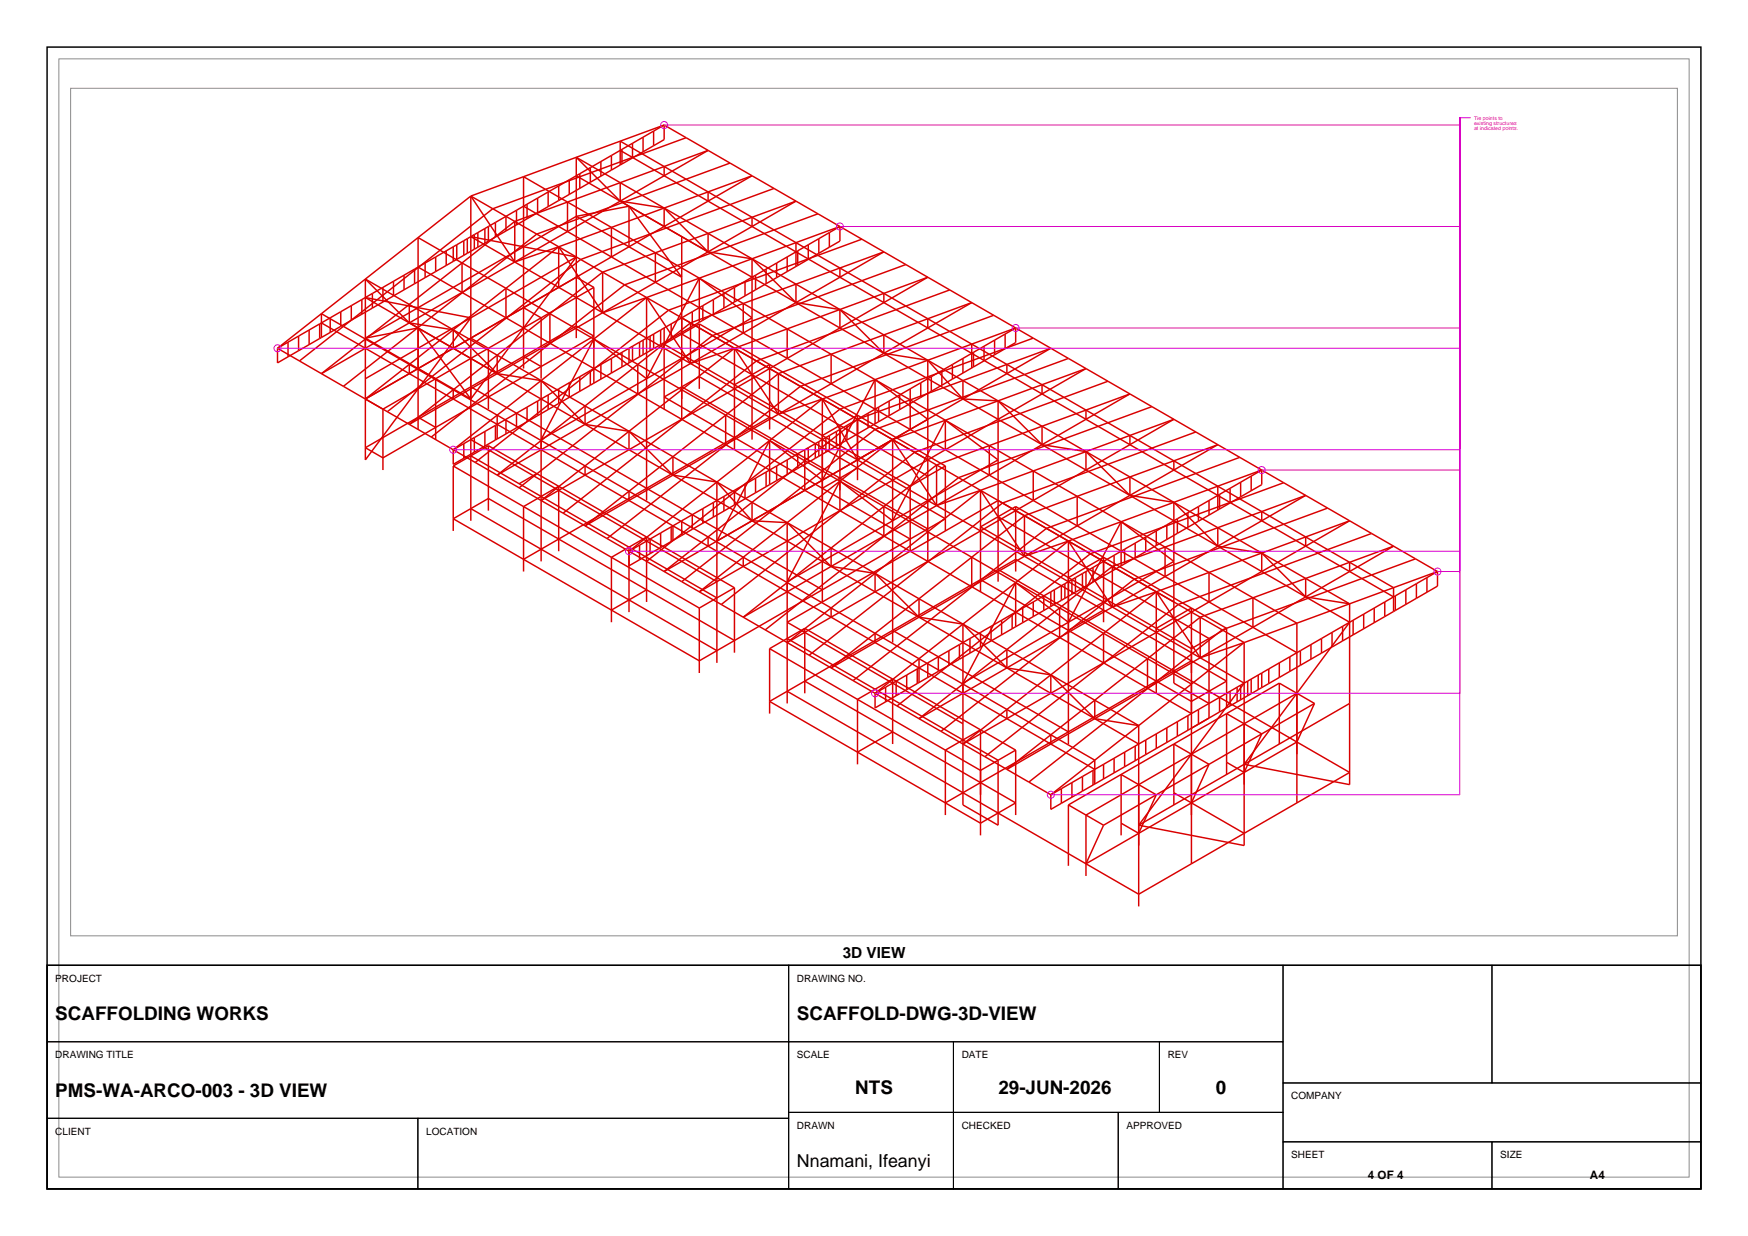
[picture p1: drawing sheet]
<svg xmlns="http://www.w3.org/2000/svg" width="297mm" height="210mm" viewBox="0 0 297 210" stroke-linecap="round" stroke-linejoin="round" font-family="sans-serif">
<path d="M8 8h281v194h-281zM8 164h281v38h-281z" fill="none" stroke="#000" stroke-width=".25"/>
<path d="M10 10h277v190h-277zM12 15h273v144h-273z" fill="none" stroke="#8c8c8c" stroke-width=".17"/>
<g fill="none" stroke="#d90000" stroke-width=".25">
<path d="M80 33.3v55.2M80 33.3l14.9 8.6M80 33.3l-17.9 14.1M80 33.3l7.5 11.2M80.6 39.9l-1.2 .7M80.6 39.9v2.4M81.2 39.5l-.6 .4M81.2 39.5v2.5M82.4 38.8l-1.2 .7M82.4 38.8v2.5M83 38.5v2.5M83 38.5l-.6 .3"/>
<path d="M84.2 37.8l-1.2 .7M84.2 37.8v2.5M86 36.8v2.4M86 36.8l-1.8 1M87.5 37.6v6.9M87.5 37.6l-9 7.1M87.8 35.7v2.5M89 35l-3 1.8M89 35l71.6 41.4M89.6 34.7l-.6 .3M89.6 37.2l-5.4 3.1M89.6 34.7v2.5"/>
<path d="M91.3 33.7v2.4M93.1 32.6v2.5M94.9 31.6l-5.3 3.1M94.9 31.6v2.5M96.4 34.3v5M96.7 30.6l-1.8 1M96.7 30.6v2.4M96.7 33l-7.1 4.2M97.9 26.7v30.7M97.9 26.7l-17.9 6.6M97.9 26.7l86.6 50M97.9 26.7l7.5 7.5"/>
<path d="M97.9 29.9l79.2 45.7M97.9 29.9l-1.2 .7M97.9 36.8l-8.9 5.1M98.5 32l-1.8 1M98.5 29.5v2.5M100.3 28.5v2.5M100.3 31l-1.8 1M102.1 29.9l-1.8 1.1M102.1 27.4v2.5M103.9 38.6v5.1M103.9 26.4l-6 3.5M103.9 26.4v2.5"/>
<path d="M103.9 28.9l-1.8 1M105.4 31l-17.9 6.6M105.4 31l14.9-5.4-14.9 8.6M105.4 31v3.2M105.4 28v-4l7.4 4.3M105.4 34.2l-17.9 10.3M105.4 25.6l94 54.3M105.4 28l-1.5 .9M105.4 34.2l7.4 1.1M105.7 25.4l-1.8 1M105.7 25.4v2.5M105.7 27.9l-.3 .1"/>
<path d="M106.9 35v6.9M106.9 35l8.9 12.1-17.9-10.3M106.9 35l-9 1.8M107.5 24.3v2.5M109.3 25.8l-3.6 2.1M109.3 23.3v2.5M111.1 22.3v2.5M111.1 24.8l-1.8 1M112.8 35.3v3.2M112.8 35.3l-17.9 6.6M112.8 35.3l15-5.4-15 8.6M112.8 35.3l7.5 7.5"/>
<path d="M112.8 28.3v1.6M112.8 28.3l94.1 54.3M112.8 21.2l-7.1 4.2M112.8 21.2v2.5l-1.7 1.1M112.8 21.2l22.4 13M112.8 21.2l-14.9 5.5M112.8 38.5l-23.8 13.8 2.9 1.7M116.6 23.4l-32.9 12.1-32.8 25.8M120.3 39.7l-17.9 6.5M120.3 39.7v3.1M120.3 32.6v1.6M124 27.7l-32.8 12.1-32.9 25.8"/>
<path d="M127.8 36.9v1.6M131.5 32l-32.8 12.1-32.9 25.8M135.2 34.2l90.4 52.1M135.2 34.2l-14.9 5.5M135.2 34.2l-14.9 8.6M139 36.3l-32.9 12.1-32.8 25.9M140.9 39.5v2.5M142.7 38.5l-9 5.2M142.7 38.5v2.5l-3.6 2M142.7 38.5l-23.9 8.8M47.1 59.2l26.2 15.1M48.9 58.1v2.5"/>
<path d="M50.7 57.1v2.5M52.5 58.6l-5.4 3.1v-2.5M52.5 56.1v2.5M54.3 55l-7.2 4.2M54.3 57.5l-1.8 1.1M54.3 55v2.5M54.6 54.9l-.3 .1M54.6 57.3v-4l131.4 75.9v4M54.6 54.9l44.8 25.8M54.6 57.3l-.3 .2M56.1 56.5l-1.5 .8M56.1 54v2.5"/>
<path d="M57.9 53l-3.3 1.9M57.9 53v2.4M59.7 51.9l-1.8 1.1M59.7 51.9v2.5M61.5 50.9l-1.8 1M61.5 50.9v2.5M62.1 50.6l131.4 75.8M62.1 57.4l17.9 10.4M62.1 57.4l8.9-1.7 9 12.1M62.1 50.6l17.9 3.4M62.1 50.6l-.6 .3M62.1 47.4v30.7l17.9-24.1"/>
<path d="M62.1 47.4l71.6 41.4M62.1 47.4l-15 11.8M62.1 47.4l7.4 7.5M63.3 49.9l-1.2 .7M63.3 52.3l-7.2 4.2M63.3 49.9v2.4M65.1 48.8v2.5M66.9 50.3l-3.6 2M66.9 47.8v2.5M68.6 46.8v2.4M69.5 54.9l7.5 1.1M69.5 51.7v3.2"/>
<path d="M70.4 48.2l-3.5 2.1M70.4 45.7v2.5M71 45.4l65.7 37.9M71 45.4l-7.7 4.5M72.2 44.7l-1.2 .7M72.2 47.2l-1.8 1M72.2 44.7v2.5M74 43.7v2.4M75.8 42.6v2.5M77 41.9v2.5M77 41.9l-4.8 2.8M77 44.4l-4.8 2.8"/>
<path d="M77 56v3.2l-14.9 8.6 7.4-5.9M77 56l7.5 7.5M77.6 41.6l-.6 .3M77.6 41.6v2.5M78.5 44.7l-23.9 18.8 14.9-8.6M78.5 44.7v5M78.8 43.4l-1.8 1M78.8 40.9v2.5M79.4 40.6l-1.8 1M79.4 40.6v2.4M80 54l-17.9 10.3M80 57.4l3 1.8v10.3"/>
<path d="M80.6 42.3l-1.8 1.1M81.2 42l-.6 .3M82.4 41.3l-1.2 .7M84.2 40.3l-1.8 1M86 49v5M87.5 44.5l-18 10.4M89 41.9l-9-1.7 131.4 75.9M89 41.9l8.9 1.8M89 41.9l-26.9 15.5M91.9 54v10.3M91.9 54l-17.9 10.3M93.4 53.3v5"/>
<path d="M94.9 41.9l104.5 60.4M94.9 41.9v6.9l-23.9 13.8M94.9 41.9l-25.4 20M94.9 41.9l7.5 11.2M94.9 41.9l-7.4 2.6M97.9 43.7l-17.9 10.3M97.9 47.1l3 1.7M97.9 43.7l-17.9 24.1M100.9 48.8v16.3M100.9 48.8l-9 5.2M100.9 57.6l-23.9 18.8M100.9 57.6l-9 17.1 18-10.4"/>
<path d="M100.9 57.6l9 6.7M102.4 46.2l-17.9 14.1M102.4 53.1l-17.9 10.4M102.4 46.2v6.9M105.7 59.9v2.4M106.9 59.2v2.5M106.9 59.2l-12 6.9M107.5 58.8l-.6 .4M107.5 58.8v2.5M108.7 58.1v2.5M109.3 57.8l-1.8 1M109.3 57.8v2.5"/>
<path d="M109.9 50.6v34.4M109.9 50.6l-9 7M109.9 50.6l7.4 11.2M109.9 50.6l-7.5 2.5M110.5 57.1l-1.2 .7M110.5 59.6l-1.2 .7M110.5 57.1v2.5M111.1 56.8l-.6 .3M111.1 59.2l-.6 .4M111.1 56.8v2.4M111.4 42.9v5.1M112.2 58.6l-1.1 .6"/>
<path d="M112.2 56.1v2.5M112.8 55.7v2.5M112.8 58.2l-.6 .4M112.8 58.5l26.9 15.5M112.8 58.5v11M114 55v2.5M115.8 56.8l41.8 24.1M115.8 40.2v31M117.3 54.9v6.9M117.3 54.9l-32.8 25.8 14.9-8.6M117.6 53l-6.5 3.8M117.6 55.4l-4.8 2.8"/>
<path d="M117.6 53v2.4M118.8 47.3v7.5M118.8 47.3l-8.9 3.3M118.8 47.3l9 6.7-17.9 10.3M118.8 47.3l-8.9 17M118.8 54.8l-1.2 .6M118.8 55v11.1M118.8 55l41.8 24.2M118.8 55l-6 3.5M119.4 51.9l-1.8 1.1M119.4 54.4l-.6 .4M119.4 51.9v2.5"/>
<path d="M120.3 42.8l-17.9 10.3M120.3 42.8l7.5 1.2M121.2 50.9l-1.8 1M121.2 50.9v2.5M123 49.9v2.4M124.8 59.2v17.2M124.8 59.2l-17.9 14.1M124.8 59.2l7.5 11.2M124.8 59.2l-7.5 2.6M124.8 48.8v2.5M126.3 51.6v5M126.3 51.6l-9 3.3"/>
<path d="M126.6 50.3l-7.2 4.1M126.6 47.8v2.5M127.8 44v30.7M127.8 44l7.4 7.4M128.4 46.8v2.4M130.2 48.2l-3.6 2.1M130.2 45.7v2.5M132 47.2l-1.8 1M132 44.7v2.5M133.7 55.9v5M133.7 55.9l-8.9 3.3M133.7 43.7v2.4"/>
<path d="M133.7 43.7l-12.5 7.2M135.2 48.3v3.1M135.2 41.2v4.1M135.2 51.4l15-8.6-23.9 8.8M135.2 51.4l-17.9 10.4M135.2 45.3l-3.2 1.9M135.2 51.4l7.5 1.2M135.5 45.1l-.3 .2M135.5 42.6v2.5M137.3 44.1l-1.8 1M137.3 41.6v2.5M139.1 40.6v2.4"/>
<path d="M139.1 43l-1.8 1.1M142.7 52.6v3.1M142.7 52.6l7.5 7.4M142.7 45.5v1.6M142.7 55.7l14.9-8.6-23.9 8.8M142.7 55.7l-35.8 20.7M146.4 40.6l-32.8 12.1-32.9 25.9M150.2 56.9v3.1M150.2 49.8v1.6M153.9 44.9l-32.8 12.1-32.9 25.9M157.6 54.2v1.5M161.4 49.3l-32.9 12-32.8 25.9"/>
<path d="M165.1 58.5v4M165.4 59.9l-5.4 3.1M165.4 59.9v2.4M167.2 58.8v2.5M168.8 53.6l-32.8 12-32.9 25.9M169 57.8v2.5M170.8 56.8v2.4M172.6 55.7v2.5l-3.6 2.1M172.6 55.7l-23.9 8.8M172.6 55.7l-7.2 4.2M175.6 57.4l-32.9 12.1-32.8 25.9M62.1 76.1l35.8-20.7 3 1.7-35.8 20.7z"/>
<path d="M69.5 61.9v1.6M71 73v-32.6l131.4 75.8M71 70.9l3 1.7M73.3 74.3l90.3 52.1M74 64.3l-8.9 5.2v10.4M74 64.3v10.4M77 79.2l12 6.9M77 76.4v2.5l3.6-2.1M77 79.2v11M77 66.2v1.6M78.8 75.4v2.5M80 74.7l41.8 24.1"/>
<path d="M80 77.4l41.8 24.2M80 65.7l59.7 34.5M80.6 74.3v2.5M82.4 73.3v2.5M83 75.7l41.8 24.2M83 75.7l-6 3.5M83 75.7v11.1M84.2 74.8l-3.6 2M84.2 72.3l-7.2 4.1M84.2 72.3v2.5M84.5 74.6l-.3 .2M84.5 63.5l7.4 1.2"/>
<path d="M84.5 70.5v4.1M84.5 60.3l-15 11.8 15-8.6M84.5 60.3v3.2M86 71.2v2.5M87.8 72.7l-3.3 1.9M87.8 70.2v2.5M89 60.6l2.9 1.7M89.6 71.7l-1.8 1M89.6 69.2v2.5M91.3 68.1l-7.1 4.2M91.3 68.1v2.5M91.9 64.7v30.7"/>
<path d="M91.9 64.7l7.5 7.4M93.1 67.1l-1.8 1M93.1 69.6l-3.5 2.1M93.1 67.1v2.5M94.9 66.1l-1.8 1M94.9 66.1v2.5M96.7 65v2.5M98.5 66.5l-5.4 3.1M98.5 64v2.5M99.4 72.1l7.5 1.2M99.4 79.2v1.5M99.4 69v3.1"/>
<path d="M100.3 65.4l-1.8 1.1M100.3 63v2.4M100.9 65.1l-.6 .3M102.1 61.9v2.5M103.9 60.9v2.5M106.9 61.7l-6 3.4M106.9 73.3v3.1M106.9 73.3l-15 11.7 15-8.6M106.9 73.3l7.4 7.4M107.5 61.3l-.6 .4M108.4 61.9v5M108.7 60.6l-1.2 .7"/>
<path d="M109.3 60.3l-.6 .3M112.8 67.4l6-3.4 41.8 24.1-5.9 3.5zM114.3 77.6v3.1M115.8 65.7l41.8 24.2M117.3 61.8l-17.9 10.3M123.3 70.5l-23.9 18.8 14.9-8.6M123.3 70.5v5.1M124.8 65.4l6-3.5v11.1M130.8 70.9l-41.8 24.1M130.8 74.8v7.5M130.8 74.8l8.9 6.8M130.8 74.8l-9 17.1"/>
<path d="M132 79.2v2.5M132.3 63.5v6.9M132.3 70.4l-18 10.3M132.3 63.5l-9 7M133.7 78.1v2.5M135.5 77.1v2.5M135.5 77.1l-5.3 3.1M135.5 79.6l-3.5 2.1M136.7 76.4v6.9M136.7 76.4l-1.2 .7M137.3 76.1v2.5M138.5 75.4v2.5"/>
<path d="M139.1 75v2.5M139.1 77.5l-3.6 2.1M139.7 67.8v34.5M139.7 67.8l-32.8 25.9 1.8-1.1M139.7 67.8l6 10.3M139.7 67.8l-7.4 2.6M139.7 74l15 8.6M140.3 74.3l-3.6 2.1M140.3 74.3v2.5M140.9 74v2.5M141.2 60.2l-52.2-30.2v32.6M141.2 60.2l-8.9 3.3"/>
<path d="M141.2 60.2v5M141.2 60.2l79.2 45.7v30.5M142.1 73.3l-1.8 1M142.1 75.8l-3 1.7M142.1 73.3v2.5M142.7 72.3l3-1.7v11M142.7 72.3v14.5M142.7 72.3l-3 1.7M143.9 72.3l-1.8 1M143.9 72.3v2.5M145.7 79.5l-6 3.5M147.5 72.7l-5.4 3.1"/>
<path d="M147.5 70.2v2.5M148.7 64.5l-9 3.3M148.7 64.5v7.5M148.7 64.5l8.9 6.7-20.9 12.1M148.7 64.5l-9 17.1M148.7 72l-1.2 .7M149.3 71.7l-.6 .3M149.3 69.2v2.5M150.2 60l14.9-8.6-23.9 8.8M150.2 60l-17.9 10.4M150.2 60l7.4 1.2M151.1 70.6l-1.8 1.1"/>
<path d="M151.1 68.1v2.5M151.7 74.7v34.5M151.7 74.7l-18 14.1M151.7 74.7l7.4 11.2M152.9 67.1v2.5M154.7 66.1l-10.8 6.2M156.4 65l-1.7 1.1M156.4 65v2.5M157.6 61.2v34.2M157.6 61.2l6 6.6M158.2 64l-1.8 1M158.2 64v2.5"/>
<path d="M159.1 79v6.9M159.1 79l-8.9 7.1M160 63l-1.8 1M160 63v2.4M160.6 71.4v5M160.6 71.4l9 6.7-17.9 10.4M160.6 71.4l-8.9 17.1M160.6 76.4l-17.9 10.4M160.6 76.4l59.8 34.5M160.6 79.2v11M160.6 79.2l-5.9 3.4M161.8 61.9v2.5"/>
<path d="M163.6 64.7v3.1M163.6 60.9v2.5M163.6 67.8l6 .3M165.4 62.3l-14.3 8.3M168.1 75.7l23.9-8.8-23.9 13.8M168.1 75.7l-9 3.3M168.1 75.7v5M169 60.3l-3.6 2M169.6 68.1l14.9-5.5-23.9 13.8M169.6 68.1v30.7M169.6 68.1l-17.9 6.6M169.6 68.1l7.5 7.5"/>
<path d="M171.1 61.9v1.6M171.1 63.5l-16.4 9.5v-6.9M171.1 63.5l7.4-4.3-32.8 12-32.9 25.9 26.9-15.5M177.1 72.4v3.2M177.1 65.4v1.5M177.1 75.6l52.2 30.1-17.9 24.2M177.1 75.6l7.4 1.1M181.5 60.9l-32.8 12.1-32.9 25.8M184.5 76.7l44.8 25.9M184.5 76.7v3.2M184.5 76.7l7.5 7.5M184.5 69.7v1.5"/>
<path d="M188.2 64.8l-32.8 12-32.8 25.9M192 74v1.6M195.7 69.1l-32.8 12.1-32.9 25.8M199.4 78.3v1.6M199.4 79.9l37.4 21.5M203.2 73.4l-32.9 12.1-32.8 25.8M210.6 77.7l-32.8 12.1-32.9 25.8M214.4 79.9l-7.2 4.1M214.4 79.9l-23.9 8.7M214.4 79.9v2.4l-7.2 4.2M80 86.4l41.8 24.2M89 86.1v11"/>
<path d="M89 86.1l29.8 17.2M89 86.1l5.9-3.5v11.1M91.2 80.5l-3 1.7M99.4 80.7l86.6 50M106.9 93l3-1.8v11.1M106.9 93v11M106.9 93l-3 1.7v11M106.9 83.5v1.5M108.7 92.6v2.5M110.5 91.6v2.5M110.5 91.6l-1.8 1M112.2 90.6l-1.7 1"/>
<path d="M112.2 90.6v2.4M114 89.5v2.5M114 89.5l-1.8 1.1M114 92l-7.1 4.1M114.3 89.3v2.5M114.3 89.3l-.3 .2M114.3 91.8l-.3 .2M114.3 80.7l7.5 1.2M115.8 88.5v2.5M115.8 88.5l-1.5 .8M117.6 87.4v2.5M119.4 86.4v2.5"/>
<path d="M120.3 91.2v1.6M121.2 85.4v2.5M121.2 87.9l-6.9 3.9M121.8 81.9v30.7M121.8 81.9l6 6.6M123 84.3l-7.2 4.2M123 84.3v2.5M123 86.8l-1.8 1.1M124.8 83.3v2.5M124.8 99.9v11M124.8 99.9l-3 1.7M124.8 83.3l-1.8 1"/>
<path d="M126.3 94.7v1.5M126.6 82.3v2.5M126.6 82.3l-1.8 1M127.8 88.5l5.9 .3M127.8 85.3v3.2M128.4 81.2v2.5M128.4 81.2l-1.8 1.1M130.2 80.2v2.5M130.2 80.2l-1.8 1M132 81.7l-9 5.1M133.7 88.8v30.7M133.7 88.8l-14.9 11.8 7.5-4.4"/>
<path d="M133.7 88.8l59.8 34.5M133.7 88.8l7.5 7.4M136.7 83.3l65.7 37.9M141.2 96.2l7.5 1.2M141.2 93.1v3.1M142.7 86.8l-16.4 9.4M142.7 81.7l9 6.8-18 10.3zM148.7 97.4l-15 11.8 7.5-4.3M148.7 97.4v3.2M148.7 97.4l7.4 7.5M150.2 86.1v5M150.2 86.1l-23.9 18.8 23.9-13.8"/>
<path d="M154.7 91.6l-29.9 17.2M154.7 82.6v11.1M157.6 95.4l-8.9 5.2M165.1 99.7l-16.4 9.5M165.1 94.7l-23.9 18.8 7.5-4.3M165.1 94.7v5M166.6 83.3v17.3M166.6 83.3l-17.9 14.1M166.6 83.3l7.5 11.2M166.6 83.3l-7.5 2.6M168.1 80.7l-17.9 10.4M169.6 96.8l-17.9 10.3"/>
<path d="M169.6 85l-35.9 20.7 29.9 17.3M169.6 96.8l14.9 8.6M169.6 87.8l35.8 20.7M169.6 96.8l3-1.8 35.8 20.7-6 3.5-35.8-20.7M172.6 86.1v11M172.6 86.1l14.9 8.6M172.6 86.1l-6 3.4 35.8 20.7 3-1.7M172.6 99v7.5M172.6 99l-9 17.1 17.9-10.4M172.6 99l8.9 6.7M174.1 87.6v6.9M174.1 87.6l-9 7.1"/>
<path d="M175.6 80l23.8-8.8-23.8 13.8M175.6 80l-9 3.3M175.6 80v5M175.6 85l-18 10.4M180.3 99.5l-3 1.7M180.3 99.5v2.5M180.9 99.2v2.5M180.9 99.2l-.6 .3M181.5 91.9v34.5M181.5 91.9l-25.4 20M181.5 91.9l7.5 11.2M181.5 91.9l-7.4 2.6"/>
<path d="M182.1 98.5l-1.2 .7M182.1 98.5v2.5M182.7 98.1v2.5M182.7 98.1l-.6 .4M183 84.3l-8.9 3.3M183 84.3l23.9-8.7-23.9 13.7M183 84.3v5M183 89.3l-17.9 10.4M183.9 97.4l-1.2 .7M183.9 97.4v2.5M184.5 97.1v2.5M184.5 97.1l-.6 .3"/>
<path d="M184.5 99.6l-2.4 1.4M185.7 96.4l-1.2 .7M185.7 96.4v2.5M187.5 94.7l20.9 12.1M187.5 94.7v11M187.5 94.7l-6 3.4M189 96.2l22.4 13M189 96.2v6.9M189 96.2l-17.9 14.1M189.3 96.8l-4.8 2.8M189.3 94.3v2.5M190.5 88.6l-9 3.3"/>
<path d="M190.5 88.6v7.5M190.5 88.6l8.9 6.8-17.9 10.3M190.5 88.6l-9 17.1M190.5 96.1l-1.2 .7M191.1 93.3l-5.4 3.1M191.1 93.3v2.5M192 81v3.2M192 84.2l7.4 1.1M192.9 94.8l-2.4 1.3M192.9 92.3v2.5M194.7 91.2l-3.6 2.1M194.7 93.7l-1.8 1.1"/>
<path d="M194.7 91.2v2.5M196.5 90.2v2.5M198 92.9l-9 3.3M198 92.9v5.1M198.3 89.2v2.5M199.4 85.3v30.8l6 3.4M199.4 85.3l7.5 7.5M200 90.6l-5.3 3.1M200 88.1v2.5M201.8 87.1v2.5M203.6 88.6l-3.6 2M203.6 86.1v2.5"/>
<path d="M205.4 97.3v5M205.4 97.3l-8.9 3.3M205.4 85v2.5M205.4 87.5l-1.8 1.1M206.9 89.7v3.1M206.9 82.6v4.1M206.9 82.6l29.9 17.2v4.1M206.9 92.8l14.9-8.6-23.8 8.7M206.9 92.8l-17.9 10.3M206.9 86.7l-1.5 .8M206.9 92.8l7.5 1.2M207.2 84l-12.5 7.2"/>
<path d="M207.2 86.5l-.3 .2M207.2 84v2.5M209 83v2.4M210.8 81.9v2.5M212.6 80.9v2.5M214.4 94v3.1M214.4 94l7.4 7.4M214.4 86.9v1.6M214.4 97.1l-35.9 20.7M218.1 82l-32.8 12.1-32.9 25.8M221.8 98.3v3.1M221.8 91.2v1.6"/>
<path d="M221.8 92.8l7.5-4.3-23.9 8.8M221.8 92.8l-7.4 4.3M225.6 86.3l18.6 10.8M225.6 86.3l-32.9 12.1-32.8 25.9M229.3 95.5v1.6M233 90.6l-32.8 12.1-32.9 25.9M240.5 94.9l-32.8 12.1-32.9 25.9M240.7 99.2l-3.9 2.2M240.7 99.2v2.5M242.5 98.1v2.5M242.5 98.1l-1.8 1.1M244.2 97.1l-1.7 1"/>
<path d="M244.2 97.1l-32.8 12.1M244.2 97.1v2.5l-7.1 4.1M109.9 100.2l-26.9-15.5-6 3.4 41.8 24.2 6-3.5M109.9 100.2l-6 3.5M109.9 100.2l14.9 8.6M118.8 103.3v11M121.8 101.6l-3 1.7M130.8 110.2l35.8 20.7 6-3.5M130.8 110.2v11M133.7 117.4l59.8 34.5 26.9-15.5M136.7 115.7l35.9 20.7-6 3.5-6-3.5M136.7 106.8l-5.9 3.4"/>
<path d="M136.7 106.8v11M136.7 106.8l35.9 20.6M141.2 103.3v1.6M148.7 100.6l-7.5 4.3M148.7 107.6v1.6M150.5 116.8v2.4M151.7 107.1l29.8 17.2M151.7 107.1l-20.9 12.1 29.8 17.2M152.3 115.7v2.5M154.1 117.2l-5.4 3.1v-2.5M154.1 114.7v2.5M155.8 113.7l-7.1 4.1"/>
<path d="M155.8 116.1l-1.7 1.1M155.8 113.7v2.4M156.1 104.9l7.5 1.1M156.1 111.9l-7.4 5.9M156.1 111.9v4.1M156.1 101.7v3.2M157.6 112.6l-1.8 1.1M157.6 112.6v2.5M159.4 111.6v2.5M161.2 110.6l-3.6 2M161.2 110.6v2.4M163 109.5l-1.8 1.1"/>
<path d="M163 109.5v2.5M163.6 106v30.8l6 3.4v-11l-35.9-20.7M163.6 106l7.5 7.5M164.8 108.5l-1.8 1M164.8 111l-9 5.1M164.8 108.5v2.5M166.6 107.4v2.5M166.6 109.9l-1.8 1.1M168.4 106.4v2.5M170.2 105.4v2.5M171.1 113.5l7.4 1.2M171.1 110.3v3.2"/>
<path d="M172 106.8l-5.4 3.1M172 104.3v2.5M172.6 106.5l-.6 .3M173.8 103.3v2.5M175.6 102.3v2.5M177.3 101.2l-12.5 7.3M177.3 101.2v2.5M178.5 117.8l-14.9 8.6M178.5 100.6v2.4M178.5 103l-5.9 3.5M178.5 114.7v3.1M178.5 114.7l7.5 7.4"/>
<path d="M179.1 102.7l-.6 .3M179.1 100.2v2.5M180 103.3v5M182.1 101l-3 1.7M184.5 105.4l44.8 25.8-8.9 5.2M184.5 105.4l-3 1.7M186 119v3.1M187.5 103.7l-3 1.7M187.5 107.6v5M187.5 107.6l-23.9 18.8M189 103.1l-32.9 19 15-11.8M195 111.9v5"/>
<path d="M196.5 100.6v17.2M196.5 100.6l-9 7M196.5 100.6l7.4 11.2M196.5 100.6l-7.5 2.5M196.5 106.8l5.9-3.5v43.5M202.4 112.3l-20.9 12M203.9 104.9v6.9M203.9 104.9l-25.4 19.9M203.9 111.8l-17.9 10.3M205.4 108.5v13.5M207.2 118.5v2.5M208.4 106.8v13.5"/>
<path d="M208.4 106.8l-3 1.7M209 117.4l-5.4 3.2M209 119.9l-.6 .4M209 117.4v2.5M210.2 116.8l-1.2 .6M210.2 119.2l-1.2 .7M210.2 116.8v2.4M210.8 116.4l-.6 .4M210.8 118.9l-.6 .3M210.8 116.4v2.5M211.4 109.2v34.5l-17.9-3.5M211.4 109.2l-17.9 14.1"/>
<path d="M211.4 116.1l-.6 .3M211.4 116.1l-17.9 24.1M211.4 109.2l-7.5 2.6M212 118.2l-1.2 .7M212 115.7v2.5M212.6 117.9l-.6 .3M212.6 115.4v2.5M212.9 101.6v5M213.8 117.2l-1.2 .7M213.8 114.7v2.5M214.4 114.3l-3 1.8M214.4 114.3v2.5"/>
<path d="M215.6 113.7l-1.2 .6M215.6 116.1l-1.8 1.1M215.6 113.7v2.4M217.4 112.6v2.5M217.4 115.1l-1.8 1M217.4 116.1l5.9 3.4M217.4 116.1v10.3M217.4 116.1l-9 5.1M219.2 111.6l-3.6 2.1M219.2 111.6v2.5M220.4 110.9l-1.2 .7M220.4 117.8l-35.9 20.7v10.3"/>
<path d="M220.9 110.6l-.5 .3M220.9 113l-3.5 2.1M220.9 110.6v2.4M221.8 101.4l15-8.6-32.9 12.1M221.8 101.4l-17.9 10.4M221.8 101.4l7.5 1.2M222.7 109.5v2.5M223.3 119.5l-2.9 6.6-9 5.1M223.3 119.5l-8.9 5.2M224.5 108.5v2.5M224.5 108.5l-3.6 2.1M226.3 107.4v2.5"/>
<path d="M228.1 106.4l-3.6 2.1M228.1 106.4v2.5M229.3 102.6v30.7l-17.9-3.4M229.3 119.5l-17.9 10.4M229.9 105.4v2.5M231.7 106.8l-10.8 6.2M231.7 104.3v2.5M233.5 105.8l-1.8 1M233.5 103.3v2.5M235.3 102.3l-7.2 4.1M235.3 102.3v2.5M236.8 103.9l-3.3 1.9"/>
<path d="M236.8 101.4l-1.5 .9M237.1 103.7l-.3 .2M237.1 101.2v2.5M238.9 100.2v2.5M151.7 126.4v-11l-6 3.4v11.1M151.7 124.3l-6 3.5M160.6 138.5v-11.1l6-3.4v17.9M163.6 126.4l14.9 8.6M171.1 120.5v1.6M172.6 127.4v11.1M178.5 135v2.5l1.8-1M178.5 124.8v1.6"/>
<path d="M180.3 134v2.5M181.5 136.8v10.3M181.5 124.3l-20.9 12.1M181.5 136.8l6 3.4M182.1 133v2.4M183.9 131.9v2.5M185.7 130.9l-7.2 4.1M185.7 133.4l-5.4 3.1M185.7 130.9v2.5M186 122.1l-14.9 8.6 7.4-5.9M186 130.7l-.3 .2M186 133.2l-.3 .2"/>
<path d="M186 122.1l7.5 1.2M187.5 129.9v2.4M189.3 131.3l-3.3 1.9M189.3 128.8v2.5M190.5 131.6v10.3M190.5 131.6l-9 5.2M190.5 139.9l3 1.7M190.5 131.6l6 3.4M191.1 127.8l-5.1 2.9M191.1 130.3l-1.8 1M191.1 127.8v2.5M192.9 126.8l-1.8 1"/>
<path d="M192.9 126.8v2.4M193.5 126.4l-.6 .4M193.5 123.3v30.7M193.5 123.3l-15 11.7M194.7 125.7l-1.2 .7M194.7 128.2l-3.6 2.1M194.7 125.7v2.5M196.5 124.7v2.5M196.5 135l-9 5.2M196.5 135l-3 6.6M196.5 124.7l-1.8 1M198.3 123.7v2.4"/>
<path d="M199.4 134.7l12 6.9M200 125.1l-5.3 3.1M200 122.6v2.5M201.8 124.1l-1.8 1M201.8 121.6v2.5M202.4 121.2l-5.9 3.5M202.4 136.4l3-6.5-6-3.5v10.4M203.6 120.6l-1.2 .6M203.6 120.6v2.4M208.4 121.2l6 3.5M208.4 121.2v10.4M208.4 121.2l-17.9 10.4"/>
<path d="M208.4 129.5l3 1.7M208.4 120.3l-6.6 3.8M211.4 129.9l-17.9 10.3M211.4 131.2l-17.9 10.4M214.4 124.7l-17.9 10.3M214.4 124.7l-3 6.5M187.5 140.2l-3 6.6 9-5.2"/>
</g>
<g fill="none" stroke="#d900d9" stroke-width=".17">
<path d="M249.9 20h-1.9v115h-69.5M112.8 21.2h135.2M142.7 38.5h105.3M47.1 59.2h200.9M172.6 55.7h75.4M77 76.4h171M214.4 79.9h33.6M106.9 93.7h141.1M244.2 97.1h3.8M148.7 117.8h99.3"/>
<circle cx="112.8" cy="21.2" r=".6"/>
<circle cx="142.7" cy="38.5" r=".6"/>
<circle cx="47.1" cy="59.2" r=".6"/>
<circle cx="172.6" cy="55.7" r=".6"/>
<circle cx="77" cy="76.4" r=".6"/>
<circle cx="214.4" cy="79.9" r=".6"/>
<circle cx="106.9" cy="93.7" r=".6"/>
<circle cx="244.2" cy="97.1" r=".6"/>
<circle cx="148.7" cy="117.8" r=".6"/>
<circle cx="178.5" cy="135" r=".6"/>
</g>
<g fill="none" stroke="#000" stroke-width=".18">
<path d="M8 164h126v13h-126zM8 177h126v13h-126zM134 164h84v13h-84zM134 177h28v12h-28zM162 177h35v12h-35zM197 177h21v12h-21zM218 164h35.5v20h-35.5zM253.5 164h35.5v20h-35.5zM8 190h63v12h-63zM71 190h63v12h-63zM134 189h28v13h-28zM162 189h28v13h-28z"/>
<path d="M190 189h28v13h-28zM218 184h71v10h-71zM218 194h35.5v8h-35.5zM253.5 194h35.5v8h-35.5z"/>
</g>
<g font-size="3.2">
<text x="9.4" y="173.3">SCAFFOLDING WORKS</text>
<text x="135.4" y="173.3">SCAFFOLD-DWG-3D-VIEW</text>
<text x="145.3" y="185.8">NTS</text>
<text x="169.6" y="185.8">29-JUN-2026</text>
<text x="206.6" y="185.8">0</text>
<text x="9.4" y="186.3">PMS-WA-ARCO-003 - 3D VIEW</text>
</g>
<text font-size="3" x="135.4" y="198.3">Nnamani, Ifeanyi</text>
<text font-size="2.6" x="143.2" y="162.8">3D VIEW</text>
<g font-size="2">
<text x="232.4" y="200.2">4 OF 4</text>
<text x="270.1" y="200.2">A4</text>
</g>
<g font-size="1.7">
<text x="9.4" y="166.8">PROJECT</text>
<text x="135.4" y="166.8">DRAWING NO.</text>
<text x="9.4" y="179.8">DRAWING TITLE</text>
<text x="135.4" y="179.8">SCALE</text>
<text x="163.4" y="179.8">DATE</text>
<text x="198.4" y="179.8">REV</text>
<text x="135.4" y="191.8">DRAWN</text>
<text x="163.4" y="191.8">CHECKED</text>
<text x="191.4" y="191.8">APPROVED</text>
<text x="219.4" y="186.8">COMPANY</text>
<text x="9.4" y="192.8">CLIENT</text>
<text x="72.4" y="192.8">LOCATION</text>
<text x="219.4" y="196.8">SHEET</text>
<text x="254.9" y="196.8">SIZE</text>
</g>
<g font-size=".9" fill="#d900d9">
<text x="250.4" y="20.3">Tie points to</text>
<text x="250.4" y="21.2">existing structures</text>
<text x="250.4" y="22.1">at indicated points.</text>
</g>
</svg>
